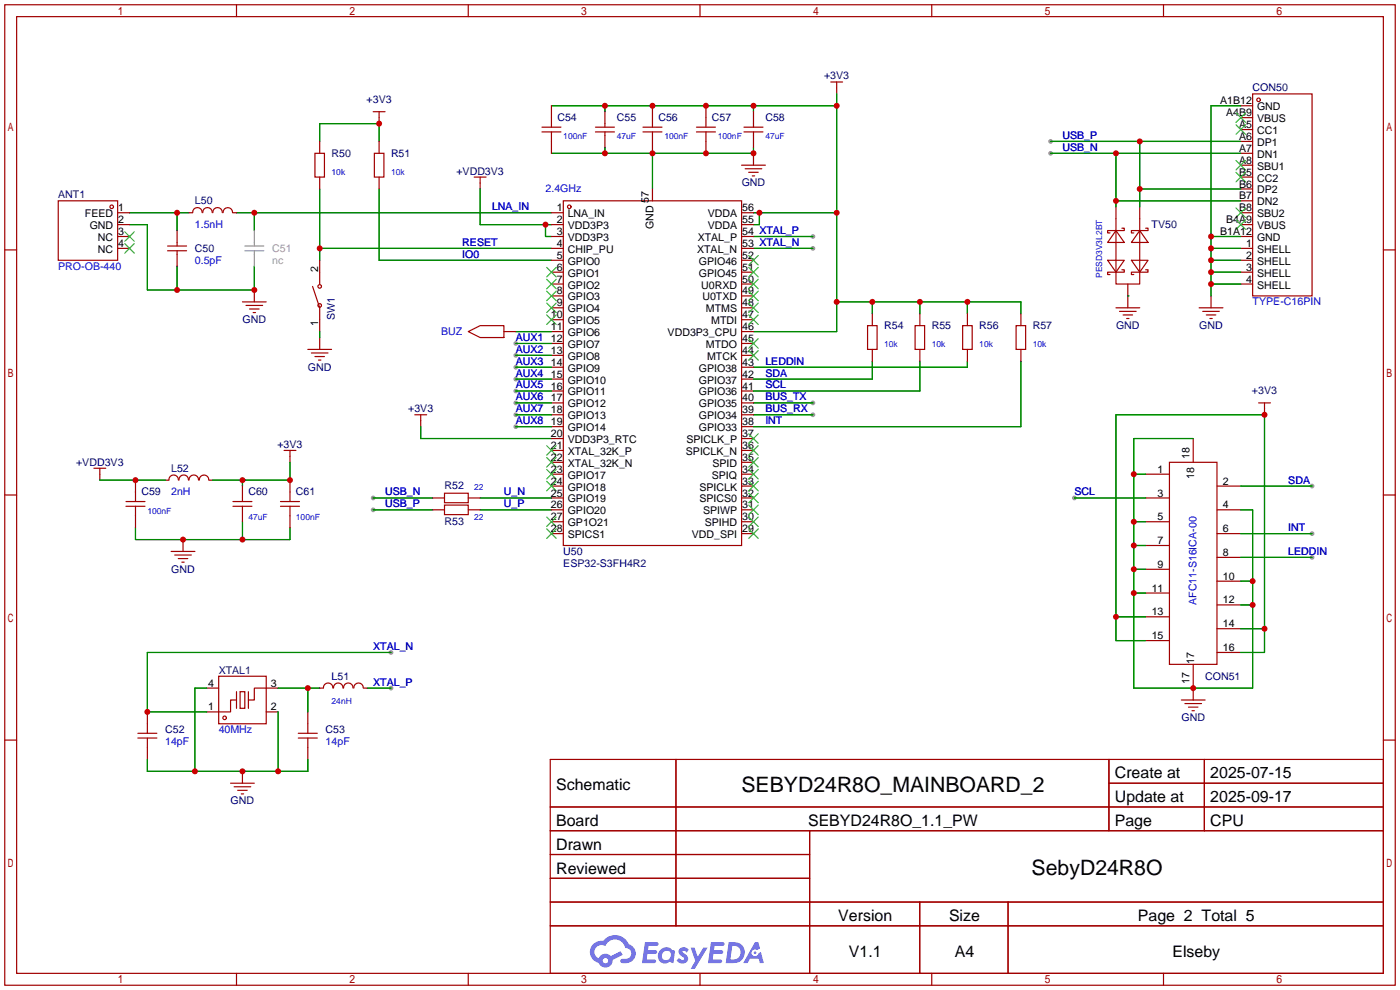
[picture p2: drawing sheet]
<svg xmlns="http://www.w3.org/2000/svg" width="299mm" height="212mm" viewBox="0 0 299 212" stroke-linecap="round" stroke-linejoin="round" font-family="sans-serif">
<g fill="#999">
<circle cx="173.7" cy="50.5" r=".51"/>
<circle cx="173.7" cy="53.1" r=".51"/>
<circle cx="79.8" cy="106.4" r=".51"/>
<circle cx="79.8" cy="109" r=".51"/>
<circle cx="173.7" cy="86.1" r=".51"/>
<circle cx="173.7" cy="88.6" r=".51"/>
<circle cx="224.5" cy="32.8" r=".51"/>
<circle cx="224.5" cy="30.2" r=".51"/>
<circle cx="280.4" cy="103.9" r=".51"/>
<circle cx="229.6" cy="106.4" r=".51"/>
<circle cx="110.2" cy="73.4" r=".51"/>
<circle cx="110.2" cy="75.9" r=".51"/>
<circle cx="110.2" cy="78.5" r=".51"/>
<circle cx="110.2" cy="81" r=".51"/>
<circle cx="110.2" cy="83.6" r=".51"/>
<circle cx="110.2" cy="86.1" r=".51"/>
<circle cx="110.2" cy="88.6" r=".51"/>
<circle cx="110.2" cy="91.2" r=".51"/>
<circle cx="280.4" cy="119.1" r=".51"/>
<circle cx="280.4" cy="114" r=".51"/>
<circle cx="83.6" cy="147.1" r=".51"/>
<circle cx="83.6" cy="139.4" r=".51"/>
</g>
<g fill="none" stroke="#a10000" stroke-width=".25">
<path d="M1 1h297.2v209.6h-297.2zM3.6 3.6h292.1v204.4h-292.1zM50.5 1v2.6M100.1 1v2.6M149.6 1v2.6M199.1 1v2.6M248.7 1v2.6M1 53.4h2.6M295.7 53.4h2.5M1 105.8h2.6M295.7 105.8h2.5M1 158.2h2.6"/>
<path d="M295.7 158.2h2.5M117.6 162.3h178.1v45.7h-178.1zM117.6 172.5h178.1M117.6 177.5h178.1M144.5 162.3v35.6M173 177.5v30.5M237 162.3v15.2M237 167.4h58.7M257.4 162.3v15.2M117.6 182.6h55.4M117.6 192.8h178.1M117.6 187.7h55.4"/>
<path d="M117.6 197.9h178.1M196.6 192.8v15.2M215.4 192.8v15.2M50.5 208v2.6M100.1 208v2.6M149.6 208v2.6M199.1 208v2.6M248.7 208v2.6"/>
</g>
<g fill="#5487ff">
<path d="M145.3 202.7a1.3 1.3 0 0 1 1.9 .3l-.4 .6a.54 .54 0 0 0-.9-.2l.1 .2a1.34 1.34 0 0 1 .9 1.8 1.47 1.47 0 0 1-2.3-.1l.5-.6 .8 .5a.31 .31 0 0 0 .4-.3 .31 .31 0 0 0-.3-.4 1.12 1.12 0 0 1-.7-1.8z"/>
<path d="M147.6 202.5h.9l.6 2 1.2-2h.9l-2.7 4.6h-.9l1-1.7z"/>
<path d="M137.8 201.4h1.7a1.31 1.31 0 0 1 1.2 .2 .4 .4 0 0 1-.3 .5l-1.8 .1-.1 .9h1.6a.4 .4 0 0 1 .4 .4 .4 .4 0 0 1-.5 .4h-1.6l-.2 1.2h1.4a.46 .46 0 0 1 .5 0 .46 .46 0 0 1 .1 .5l-.4 .2h-2.6z"/>
<path d="M151.9 201.4h1.7a1.32 1.32 0 0 1 1.2 .2 .39 .39 0 0 1-.3 .5l-1.8 .1-.1 .9h1.6a.4 .4 0 0 1 .4 .4 .4 .4 0 0 1-.4 .4h-1.7l-.2 1.2h1.4a.46 .46 0 0 1 .5 0 .46 .46 0 0 1 .1 .5l-.4 .2h-2.6z"/>
<path d="M161.3 201.4h.8l.3 1.3-.6 .4a.75 .75 0 0 0-1.1 .3 .75 .75 0 0 0 .5 1 .75 .75 0 0 0 .9-.7l.5-.2 .6 2.3h-.8l-.3-.9h-1.8l-.5 .9h-1z"/>
<path d="M155.7 201.4l-.6 4.4h1.5a2.27 2.27 0 0 0 2.6-2.2 2.27 2.27 0 0 0-2.7-2.2zM156.5 202.1a1.5 1.5 0 0 1 1.8 1.6 1.5 1.5 0 0 1-1.9 1.4h-.3z"/>
<path d="M141.2 203a1.6 1.6 0 0 0-.3 2.3 1.6 1.6 0 0 0 2.3 .2l.7 .3 .3-2.4-.1-.3-.5-.1a1.58 1.58 0 0 0-2.4 0zM141.8 203.5a.98 .98 0 0 1 1.6 .4 .98 .98 0 0 1-1.1 1.3 .94 .94 0 0 1-.9-.7 .94 .94 0 0 1 .4-1z"/>
<path d="M126.8 201.8a2.37 2.37 0 0 0 1.1 4 1.54 1.54 0 0 0 1.8 1 1.54 1.54 0 0 0 1.2-1.6l2.2-1.1-.5-.8-2 1a1.57 1.57 0 0 0-2.7 .5 1.5 1.5 0 0 1-.7-2.1 1.5 1.5 0 0 1 2.2-.5 2.23 2.23 0 0 1 2.3-1.4 2.23 2.23 0 0 1 2 1.8 1.16 1.16 0 0 1 1.2 1.1 1.16 1.16 0 0 1-1.1 1.2h-.7a.47 .47 0 0 0-.5 .4 .47 .47 0 0 0 .4 .5 2.17 2.17 0 0 0 2.5-.9 2.17 2.17 0 0 0-.3-2.7l-.8-.4a3.2 3.2 0 0 0-5.5-.7l-1.1 .1zM128.8 205.3a.6 .6 0 0 1 1.2 0 .6 .6 0 0 1-1.2 0z"/>
<circle cx="161.4" cy="203.6" r=".28"/>
</g>
<g fill="none" stroke="#008700" stroke-width=".25">
<path d="M68.3 30.2v-3.8h12.7v3.8M117.9 22.6h60.9M129.3 22.6v1.3M129.3 31.5v1.3M139.4 32.8v7.6M161 22.6v1.3M161 31.5v1.3h-43.1M178.8 20.1v50.8h-17.8M224.5 32.8h40.7M224.5 30.2h40.7M238.5 32.8v11.4M243.6 30.2v14"/>
<path d="M265.2 22.6h-6.4v40.6M27.7 45.5h12.7M27.7 48h3.8v14h22.9v-5.1M37.8 45.5v3.8M37.8 56.9v5.1M50.5 45.5h67.4M54.4 45.5v3.8M68.3 53.1h49.6M68.3 40.4v15.2M81 40.4v15.2h36.9M102.6 40.4v7.6h15.3M116.6 48v2.5h1.3"/>
<path d="M161 45.5h17.8M161 50.5h12.7M161 53.1h12.7M162.3 45.5v2.5h-1.3M238.5 42.9h26.7M243.6 40.4h21.6M258.8 50.5h6.4M258.8 53.1h6.4M258.8 55.6h6.4M258.8 58.2h6.4M68.3 70.9v1.2M110.2 70.9h7.7"/>
<path d="M110.2 78.5h7.7M110.2 73.4h7.7M110.2 75.9h7.7M178.8 64.5h39.4v2.6M186.4 64.5v2.6M186.4 77.2v3.8h-25.4M196.6 64.5v2.6M196.6 77.2v6.4h-35.6M206.8 64.5v2.6M206.8 77.2v1.3h-45.8M218.2 77.2v14h-57.2M241 63.2h.1"/>
<path d="M258.8 60.7h6.4M62 98.8v3.8h-16.5M89.9 91.2v2.5h28M110.2 86.1h7.7M110.2 88.6h7.7M110.2 81h7.7M110.2 83.6h7.7M110.2 91.2h7.7M161 86.1h12.7M161 88.6h12.7M255 93.7h-12.7v53.4h25.4v-38.1h-2.5M21.3 102.6h14"/>
<path d="M29 112.8v2.5h33v-2.5M51.8 102.6v1.3M51.8 111.5v3.8M79.8 109h12.7M79.8 106.4h12.7M102.6 109h15.3M102.6 106.4h15.3M229.6 106.4h15.3M242.3 116.6h2.6M242.3 111.5h2.6M242.3 101.3h2.6M265.2 103.9h15.2"/>
<path d="M265.2 119.1h15.2M265.2 114h15.2M83.6 139.4h-52.1v12.7h12.7M238.5 131.8h6.4M242.3 126.7h2.6M242.3 121.7h2.6M244.9 136.9h-6.4v-48.3h31.8v50.8h-5.1M265.2 129.3h2.5M265.2 124.2h2.5M265.2 134.4h5.1M44.2 147.1h-2.5v17.7M59.4 147.1h8.9"/>
<path d="M59.4 152.1v12.7M65.8 147.1v5M78.5 147.1h5.1M31.5 162.3v2.5h34.3v-2.5"/>
</g>
<g fill="none" stroke="#a10000" stroke-width=".25">
<path d="M177.5 17.5h2.6M178.8 17.5v2.6M67.3 32.8h2v5h-2zM68.3 30.2v2.6M68.3 37.8v2.6M79.8 23.9h2.5M80 32.8h2v5h-2zM81 23.9v2.5M81 30.2v2.6M81 37.8v2.6M101.3 37.8h2.6M102.6 37.8v2.6"/>
<path d="M115.8 28.2h4.1M115.8 27.2h4.1M117.9 22.6v4.6M117.9 28.2v4.6M127.3 28.2h4M127.3 27.2h4M129.3 23.9v3.3M129.3 28.2v3.3M137.4 28.2h4.1M137.4 27.2h4.1M139.4 22.6v4.6M139.4 28.2v4.6"/>
<path d="M148.8 28.2h4.1M148.8 27.2h4.1M150.9 22.6v4.6M150.9 28.2v4.6M158.5 35.3h5.1M159 28.2h4.1M159 27.2h4.1M159.3 36.1h3.5M160 36.8h2.1M160.8 37.6h.5M161 23.9v3.3M161 28.2v3.3"/>
<path d="M161 32.8v2.5M265.2 37.8h2.5M265.2 35.3h2.5M265.2 22.6h2.5M265.2 25.1h2.5M265.2 27.7h2.5M265.2 30.2h2.5M265.2 32.8h2.5M267.7 20.1h12.7v43.1h-12.7zM12.4 42.9h12.7v12.7h-12.7zM25.1 45.5h2.6M25.1 48h2.6"/>
<path d="M25.1 50.5h2.6M25.1 53.1h2.6M35.8 53.6h4.1M35.8 52.6h4.1M37.8 49.3v3.3M37.8 53.6v3.3M40.4 45.5h.7M41.2 45.5a1.01 1.01 0 0 1 1-1.1 1.01 1.01 0 0 1 1 1.1M43.3 45.5a1.01 1.01 0 0 1 1-1.1 1.01 1.01 0 0 1 1.1 1.1M45.5 45.5a1.01 1.01 0 0 1 1-1.1 1.01 1.01 0 0 1 1 1.1M47.7 45.5a1.01 1.01 0 0 1 1-1.1 1.01 1.01 0 0 1 1 1.1M49.8 45.5h.7"/>
<path d="M68.3 55.6v5.1M117.9 45.5h2.5M117.9 48h2.5M117.9 50.5h2.5M117.9 53.1h2.5M117.9 55.6h2.5M117.9 58.2h2.5M120.4 42.9h38.1v73.7h-38.1zM139.4 40.4v2.5M158.5 45.5h2.5M158.5 48h2.5M158.5 50.5h2.5"/>
<path d="M158.5 53.1h2.5M158.5 55.6h2.5M158.5 58.2h2.5M236.7 55.6h3.6l-1.8 2.6zM238.5 49.3l1.8 2.5h-3.6zM238.5 44.2v16.5h5.1v-16.5M239.8 57.7h.5v.5h-3.6v.5h.5M239.8 48.8h.5v.5h-3.6v.5h.5M241.8 55.6h3.6l-1.8 2.6zM243.6 49.3l1.8 2.5h-3.6zM244.9 48.8h.5v.5h-3.6v.5h.5M244.9 57.7h.5v.5h-3.6v.5h.5"/>
<path d="M265.2 45.5h2.5M265.2 48h2.5M265.2 50.5h2.5M265.2 53.1h2.5M265.2 55.6h2.5M265.2 58.2h2.5M265.2 40.4h2.5M265.2 42.9h2.5M51.8 64.5h5.1M52.6 65.3h3.5M53.3 66h2.1M54.1 66.8h.5"/>
<path d="M54.4 62v2.5M65.8 74.7h5.1M66.5 75.4h3.6M66.8 61.2l1.5 4.6v5.1M67.3 76.2h2M68.1 77h.5M68.3 72.1v2.6M100.1 70.9l2.5-1.3h5.1v2.5h-5.1zM107.7 70.9h2.5M117.9 65.8h2.5M117.9 60.7h2.5M117.9 63.2h2.5"/>
<path d="M117.9 68.3h2.5M117.9 70.9h2.5M117.9 73.4h2.5M117.9 75.9h2.5M117.9 78.5h2.5M158.5 65.8h2.5M158.5 60.7h2.5M158.5 63.2h2.5M158.5 68.3h2.5M158.5 70.9h2.5M158.5 73.4h2.5M158.5 75.9h2.5"/>
<path d="M158.5 78.5h2.5M185.4 69.6h2.1v5.1h-2.1zM186.4 67.1v2.5M186.4 74.7v2.5M195.6 69.6h2v5.1h-2zM196.6 67.1v2.5M196.6 74.7v2.5M205.7 69.6h2.1v5.1h-2.1zM206.8 67.1v2.5M206.8 74.7v2.5M217.2 69.6h2v5.1h-2zM218.2 67.1v2.5"/>
<path d="M218.2 74.7v2.5M238.5 65.8h5.1M239.3 66.5h3.5M240 67.3h2.1M240.8 68.1h.5M241 60.7v5.1M256.3 65.8h5.1M257 66.5h3.6M257.8 67.3h2M258.6 68.1h.5M258.8 63.2v2.6M265.2 60.7h2.5"/>
<path d="M60.7 96.3h2.5M62 96.3v2.5M88.6 88.6h2.6M89.9 88.6v2.6M117.9 88.6h2.5M117.9 81h2.5M117.9 83.6h2.5M117.9 86.1h2.5M117.9 91.2h2.5M117.9 93.7h2.5M117.9 96.3h2.5M117.9 98.8h2.5"/>
<path d="M158.5 88.6h2.5M158.5 81h2.5M158.5 83.6h2.5M158.5 86.1h2.5M158.5 91.2h2.5M158.5 93.7h2.5M158.5 96.3h2.5M158.5 98.8h2.5M249.9 98.8h10.2v43.2h-10.2zM255 93.7v5.1M269 86.1h2.5M270.3 86.1v2.5"/>
<path d="M20.1 100.1h2.5M21.3 100.1v2.5M26.9 108.2h4.1M26.9 107.2h4.1M29 102.6v4.6M29 108.2v4.6M35.3 102.6h.8M36.1 102.6a1.01 1.01 0 0 1 1-1.1 1.01 1.01 0 0 1 1 1.1M36.6 117.9h5.1M37.3 118.6h3.6M38.1 119.4h2M38.3 102.6a1.01 1.01 0 0 1 1-1.1 1.01 1.01 0 0 1 1 1.1"/>
<path d="M39.1 115.3v2.6M40.4 102.6a1.01 1.01 0 0 1 1-1.1 1.01 1.01 0 0 1 1 1.1M42.6 102.6a1.01 1.01 0 0 1 1-1.1 1.01 1.01 0 0 1 1 1.1M44.7 102.6h.8M49.8 108.2h4M49.8 107.2h4M51.8 103.9v3.3M51.8 108.2v3.3M59.9 108.2h4.1M59.9 107.2h4.1M62 102.6v4.6M62 108.2v4.6"/>
<path d="M92.5 106.4h2.5M92.5 109h2.5M95 105.4h5.1v2h-5.1zM95 107.9h5.1v2.1h-5.1zM100.1 106.4h2.5M100.1 109h2.5M117.9 101.3h2.5M117.9 103.9h2.5M117.9 106.4h2.5M117.9 109h2.5M117.9 111.5h2.5M117.9 114h2.5"/>
<path d="M158.5 101.3h2.5M158.5 103.9h2.5M158.5 106.4h2.5M158.5 109h2.5M158.5 111.5h2.5M158.5 114h2.5M244.9 101.3h5M244.9 106.4h5M244.9 111.5h5M244.9 116.6h5M260.1 103.9h5.1M260.1 109h5.1"/>
<path d="M260.1 114h5.1M260.1 119.1h5.1M38.9 120.1h.5M244.9 121.7h5M244.9 126.7h5M244.9 131.8h5M244.9 136.9h5M260.1 124.2h5.1M260.1 129.3h5.1M260.1 134.4h5.1M260.1 139.4h5.1M29.5 156.7h4"/>
<path d="M29.5 157.7h4M31.5 152.1v4.6M31.5 157.7v4.6M44.2 147.1h2.5M46.7 144.5h10.2v10.2h-10.2zM50.5 149.6h-1.2v2.5h-5.1M50.5 147.8v3.6M51.3 147.8h1v3.6h-1zM53.1 147.8v3.6M56.9 152.1h2.5M59.4 147.1h-5v2.5h-1.3M63.8 156.7h4"/>
<path d="M63.8 157.7h4M65.8 152.1v4.6M65.8 157.7v4.6M68.3 147.1h.8M69.1 147.1a1.01 1.01 0 0 1 1-1.1 1.01 1.01 0 0 1 1 1.1M71.3 147.1a1.01 1.01 0 0 1 1-1.1 1.01 1.01 0 0 1 1 1.1M73.4 147.1a1.01 1.01 0 0 1 1-1.1 1.01 1.01 0 0 1 1 1.1M75.6 147.1a1.01 1.01 0 0 1 1-1.1 1.01 1.01 0 0 1 1 1.1M77.7 147.1h.8M252.5 149.6h5.1M253.2 150.4h3.6M254 151.1h2"/>
<path d="M254.8 151.9h.5M255 142v7.6M49.3 167.4h5.1M50 168.1h3.6M50.8 168.9h2M51.6 169.7h.5M51.8 164.8v2.6"/>
<circle cx="269" cy="21.3" r=".38"/>
<circle cx="23.9" cy="44.2" r=".38"/>
<circle cx="121.7" cy="44.2" r=".38"/>
<circle cx="68.3" cy="61.2" r=".38"/>
<circle cx="68.3" cy="65.3" r=".38"/>
<circle cx="48" cy="153.4" r=".38"/>
</g>
<g fill="none" stroke="#3c3" stroke-width=".25">
<path d="M264.2 24.1l2 2.1M264.2 26.7l2 2M264.2 34.3l2 2M264.2 36.8l2 2.1M266.2 24.1l-2 2.1M266.2 26.7l-2 2M266.2 34.3l-2 2M266.2 36.8l-2 2.1M26.7 49.5l2 2.1M26.7 52.1l2 2M28.7 49.5l-2 2.1M28.7 52.1l-2 2"/>
<path d="M116.8 57.2l2.1 2M116.8 59.7l2.1 2M118.9 57.2l-2.1 2M118.9 59.7l-2.1 2M160 59.7l2.1 2M160 57.2l2.1 2M160 54.6l2.1 2M162.1 57.2l-2.1 2M162.1 59.7l-2.1 2M162.1 54.6l-2.1 2M264.2 44.4l2 2.1M264.2 47l2 2"/>
<path d="M266.2 44.4l-2 2.1M266.2 47l-2 2M116.8 62.2l2.1 2.1M116.8 64.8l2.1 2M116.8 67.3l2.1 2M118.9 62.2l-2.1 2.1M118.9 64.8l-2.1 2M118.9 67.3l-2.1 2M160 74.9l2.1 2.1M160 72.4l2.1 2M160 67.3l2.1 2M160 64.8l2.1 2"/>
<path d="M160 62.2l2.1 2.1M162.1 74.9l-2.1 2.1M162.1 72.4l-2.1 2M162.1 67.3l-2.1 2M162.1 64.8l-2.1 2M162.1 62.2l-2.1 2.1M116.8 95.2l2.1 2.1M116.8 97.8l2.1 2M118.9 95.2l-2.1 2.1M118.9 97.8l-2.1 2M160 97.8l2.1 2M160 95.2l2.1 2.1"/>
<path d="M160 92.7l2.1 2M162.1 97.8l-2.1 2M162.1 95.2l-2.1 2.1M162.1 92.7l-2.1 2M116.8 100.3l2.1 2.1M116.8 102.9l2.1 2M116.8 110.5l2.1 2M116.8 113l2.1 2.1M118.9 100.3l-2.1 2.1M118.9 102.9l-2.1 2M118.9 110.5l-2.1 2M118.9 113l-2.1 2.1"/>
<path d="M160 113l2.1 2.1M160 110.5l2.1 2M160 107.9l2.1 2.1M160 105.4l2.1 2M160 102.9l2.1 2M160 100.3l2.1 2.1M162.1 113l-2.1 2.1M162.1 110.5l-2.1 2M162.1 107.9l-2.1 2.1M162.1 105.4l-2.1 2M162.1 102.9l-2.1 2M162.1 100.3l-2.1 2.1"/>
</g>
<path d="M52.3 53.6h4.1M52.3 52.6h4.1M54.4 49.3v3.3M54.4 53.6v3.3" fill="none" stroke="#999" stroke-width=".25"/>
<g fill="#c00">
<circle cx="54.4" cy="45.5" r=".63"/>
<circle cx="37.8" cy="45.5" r=".63"/>
<circle cx="37.8" cy="62" r=".63"/>
<circle cx="54.4" cy="62" r=".63"/>
<circle cx="116.6" cy="48" r=".63"/>
<circle cx="68.3" cy="53.1" r=".63"/>
<circle cx="162.3" cy="45.5" r=".63"/>
<circle cx="178.8" cy="45.5" r=".63"/>
<circle cx="178.8" cy="22.6" r=".63"/>
<circle cx="161" cy="22.6" r=".63"/>
<circle cx="150.9" cy="22.6" r=".63"/>
<circle cx="139.4" cy="22.6" r=".63"/>
<circle cx="129.3" cy="22.6" r=".63"/>
<circle cx="178.8" cy="64.5" r=".63"/>
<circle cx="186.4" cy="64.5" r=".63"/>
<circle cx="196.6" cy="64.5" r=".63"/>
<circle cx="206.8" cy="64.5" r=".63"/>
<circle cx="139.4" cy="32.8" r=".63"/>
<circle cx="150.9" cy="32.8" r=".63"/>
<circle cx="161" cy="32.8" r=".63"/>
<circle cx="129.3" cy="32.8" r=".63"/>
<circle cx="81" cy="26.4" r=".63"/>
<circle cx="238.5" cy="32.8" r=".63"/>
<circle cx="238.5" cy="42.9" r=".63"/>
<circle cx="243.6" cy="30.2" r=".63"/>
<circle cx="243.6" cy="40.4" r=".63"/>
<circle cx="258.8" cy="50.5" r=".63"/>
<circle cx="258.8" cy="53.1" r=".63"/>
<circle cx="258.8" cy="55.6" r=".63"/>
<circle cx="258.8" cy="58.2" r=".63"/>
<circle cx="258.8" cy="60.7" r=".63"/>
<circle cx="255" cy="147.1" r=".63"/>
<circle cx="242.3" cy="126.7" r=".63"/>
<circle cx="242.3" cy="121.7" r=".63"/>
<circle cx="242.3" cy="116.6" r=".63"/>
<circle cx="242.3" cy="111.5" r=".63"/>
<circle cx="242.3" cy="101.3" r=".63"/>
<circle cx="267.7" cy="129.3" r=".63"/>
<circle cx="267.7" cy="124.2" r=".63"/>
<circle cx="270.3" cy="134.4" r=".63"/>
<circle cx="270.3" cy="88.6" r=".63"/>
<circle cx="238.5" cy="131.8" r=".63"/>
<circle cx="29" cy="102.6" r=".63"/>
<circle cx="51.8" cy="115.3" r=".63"/>
<circle cx="39.1" cy="115.3" r=".63"/>
<circle cx="62" cy="102.6" r=".63"/>
<circle cx="51.8" cy="102.6" r=".63"/>
<circle cx="65.8" cy="147.1" r=".63"/>
<circle cx="41.7" cy="164.8" r=".63"/>
<circle cx="51.8" cy="164.8" r=".63"/>
<circle cx="59.4" cy="164.8" r=".63"/>
<circle cx="31.5" cy="152.1" r=".63"/>
</g>
<g font-size="4.5">
<text x="158.5" y="169.2">SEBYD24R8O_MAINBOARD_2</text>
<text x="220.5" y="187">SebyD24R8O</text>
</g>
<g font-size="3.4">
<text x="238.3" y="166.4">Create at</text>
<text x="258.7" y="166.4">2025-07-15</text>
<text x="118.9" y="168.9">Schematic</text>
<text x="238.3" y="171.4">Update at</text>
<text x="258.7" y="171.4">2025-09-17</text>
<text x="118.9" y="176.5">Board</text>
<text x="172.7" y="176.5">SEBYD24R8O_1.1_PW</text>
<text x="238.3" y="176.5">Page</text>
<text x="258.7" y="176.5">CPU</text>
<text x="118.9" y="181.6">Drawn</text>
<text x="118.9" y="186.7">Reviewed</text>
<text x="179.2" y="196.8">Version</text>
<text x="202.8" y="196.8">Size</text>
<text x="243.2" y="196.8">Page 2 Total 5</text>
<text x="181.4" y="204.5">V1.1</text>
<text x="204.1" y="204.5">A4</text>
<text x="250.6" y="204.5">Elseby</text>
</g>
<g font-size="2.3" fill="#000080">
<text x="176.1" y="17">+3V3</text>
<text x="78.3" y="22.1">+3V3</text>
<text x="267.7" y="19.5">CON50</text>
<text x="119.1" y="25.9">C54</text>
<text x="131.8" y="25.9">C55</text>
<text x="140.7" y="25.9">C56</text>
<text x="152.1" y="25.9">C57</text>
<text x="163.6" y="25.9">C58</text>
<text x="70.9" y="33.5">R50</text>
<text x="83.6" y="33.5">R51</text>
<text x="97.5" y="37.3">+VDD3V3</text>
<text x="158.5" y="39.8">GND</text>
<text x="12.4" y="42.4">ANT1</text>
<text x="41.7" y="43.7">L50</text>
<text x="41.7" y="53.8">C50</text>
<text x="246.1" y="48.7">TV50</text>
<text x="51.8" y="69.1">GND</text>
<text x="71.6" y="68.3" transform="rotate(-90 71.6 68.3)">SW1</text>
<text x="189" y="70.3">R54</text>
<text x="199.1" y="70.3">R55</text>
<text x="209.3" y="70.3">R56</text>
<text x="220.7" y="70.3">R57</text>
<text x="238.5" y="70.3">GND</text>
<text x="256.3" y="70.3">GND</text>
<text x="65.8" y="79.2">GND</text>
<text x="87.2" y="88.1">+3V3</text>
<text x="267.6" y="84.3">+3V3</text>
<text x="59.3" y="95.7">+3V3</text>
<text x="16.3" y="99.5">+VDD3V3</text>
<text x="36.6" y="100.8">L52</text>
<text x="30.2" y="105.9">C59</text>
<text x="53.1" y="105.9">C60</text>
<text x="63.2" y="105.9">C61</text>
<text x="95" y="104.6">R52</text>
<text x="95" y="112.2">R53</text>
<text x="120.4" y="118.6">U50</text>
<text x="36.6" y="122.4">GND</text>
<text x="120.4" y="121.1">ESP32-S3FH4R2</text>
<text x="46.7" y="144">XTAL1</text>
<text x="70.9" y="145.3">L51</text>
<text x="257.6" y="145.3">CON51</text>
<text x="252.5" y="154.1">GND</text>
<text x="35.3" y="156.7">C52</text>
<text x="69.6" y="156.7">C53</text>
<text x="49.3" y="171.9">GND</text>
</g>
<g font-size="2.3">
<text x="260.8" y="22.3">A1B12</text>
<text x="268.7" y="23.6">GND</text>
<text x="262" y="24.8">A4B9</text>
<text x="264.8" y="27.4">A5</text>
<text x="264.8" y="29.9">A6</text>
<text x="268.7" y="26.1">VBUS</text>
<text x="268.7" y="28.6">CC1</text>
<text x="264.8" y="32.5">A7</text>
<text x="264.8" y="35">A8</text>
<text x="268.7" y="31.2">DP1</text>
<text x="268.7" y="33.7">DN1</text>
<text x="264.8" y="37.5">B5</text>
<text x="264.8" y="40.1">B6</text>
<text x="268.7" y="36.3">SBU1</text>
<text x="268.7" y="38.8">CC2</text>
<text x="268.7" y="41.3">DP2</text>
<text x="18.2" y="46.4">FEED</text>
<text x="25.3" y="45.2">1</text>
<text x="25.3" y="47.7">2</text>
<text x="119" y="45.2">1</text>
<text x="119" y="47.7">2</text>
<text x="121.3" y="46.4">LNA_IN</text>
<text x="138.6" y="43.4" transform="rotate(-90 138.6 43.4)">57</text>
<text x="151.3" y="46.4">VDDA</text>
<text x="158.6" y="47.7">55</text>
<text x="158.6" y="45.2">56</text>
<text x="262" y="47.7">B4A9</text>
<text x="264.8" y="42.6">B7</text>
<text x="264.8" y="45.2">B8</text>
<text x="268.7" y="43.9">DN2</text>
<text x="268.7" y="46.4">SBU2</text>
<text x="19.2" y="49">GND</text>
<text x="20.9" y="51.5">NC</text>
<text x="25.3" y="50.2">3</text>
<text x="25.3" y="52.8">4</text>
<text x="119" y="50.2">3</text>
<text x="119" y="52.8">4</text>
<text x="121.3" y="49">VDD3P3</text>
<text x="121.3" y="51.5">VDD3P3</text>
<text x="139.7" y="49" transform="rotate(-90 139.7 49)">GND</text>
<text x="149.1" y="51.5">XTAL_P</text>
<text x="151.3" y="49">VDDA</text>
<text x="158.6" y="52.8">53 XTAL_N</text>
<text x="158.6" y="50.2">54 XTAL_P</text>
<text x="260.8" y="50.2">B1A12</text>
<text x="266.3" y="52.8">1</text>
<text x="268.7" y="49">VBUS</text>
<text x="268.7" y="51.5">GND</text>
<text x="20.9" y="54">NC</text>
<text x="68" y="58.2" transform="rotate(-90 68 58.2)">2</text>
<text x="119" y="55.3">5</text>
<text x="119" y="57.9">6</text>
<text x="121.3" y="54">CHIP_PU</text>
<text x="121.3" y="56.6">GPIO0</text>
<text x="121.3" y="59.1">GPIO1</text>
<text x="149" y="54">XTAL_N</text>
<text x="149.4" y="59.1">GPIO45</text>
<text x="149.4" y="56.6">GPIO46</text>
<text x="158.6" y="57.9">51</text>
<text x="158.6" y="55.3">52</text>
<text x="266.3" y="55.3">2</text>
<text x="266.3" y="57.9">3</text>
<text x="268.7" y="54">SHELL</text>
<text x="268.7" y="56.6">SHELL</text>
<text x="268.7" y="59.1">SHELL</text>
<text x="119" y="60.4">7</text>
<text x="119" y="62.9">8</text>
<text x="119" y="65.5">9</text>
<text x="121.3" y="61.7">GPIO2</text>
<text x="121.3" y="64.2">GPIO3</text>
<text x="149.9" y="61.7">U0RXD</text>
<text x="150.1" y="64.2">U0TXD</text>
<text x="158.6" y="65.5">48</text>
<text x="158.6" y="62.9">49</text>
<text x="158.6" y="60.4">50</text>
<text x="266.3" y="60.4">4</text>
<text x="268.7" y="61.7">SHELL</text>
<text x="68" y="69.6" transform="rotate(-90 68 69.6)">1</text>
<text x="117.7" y="68">10</text>
<text x="117.7" y="70.6">11</text>
<text x="121.3" y="66.7">GPIO4</text>
<text x="121.3" y="69.3">GPIO5</text>
<text x="121.3" y="71.8">GPIO6</text>
<text x="142.7" y="71.8">VDD3P3_CPU</text>
<text x="150.9" y="66.7">MTMS</text>
<text x="152" y="69.3">MTDI</text>
<text x="158.6" y="70.6">46</text>
<text x="158.6" y="68">47</text>
<text x="117.7" y="73.1">12</text>
<text x="117.7" y="75.6">13</text>
<text x="121.3" y="74.4">GPIO7</text>
<text x="121.3" y="76.9">GPIO8</text>
<text x="150.9" y="74.4">MTDO</text>
<text x="151.1" y="76.9">MTCK</text>
<text x="158.6" y="75.6">44</text>
<text x="158.6" y="73.1">45</text>
<text x="117.7" y="78.2">14</text>
<text x="117.7" y="80.7">15</text>
<text x="117.7" y="83.3">16</text>
<text x="121.3" y="79.4">GPIO9</text>
<text x="121.3" y="82">GPIO10</text>
<text x="149.4" y="82">GPIO37</text>
<text x="149.4" y="79.4">GPIO38</text>
<text x="158.6" y="83.3">41</text>
<text x="158.6" y="80.7">42</text>
<text x="158.6" y="78.2">43</text>
<text x="117.7" y="85.8">17</text>
<text x="117.7" y="88.3">18</text>
<text x="121.3" y="84.5">GPIO11</text>
<text x="121.3" y="87.1">GPIO12</text>
<text x="121.3" y="89.6">GPIO13</text>
<text x="149.4" y="89.6">GPIO34</text>
<text x="149.4" y="87.1">GPIO35</text>
<text x="149.4" y="84.5">GPIO36</text>
<text x="158.6" y="88.3">39</text>
<text x="158.6" y="85.8">40</text>
<text x="117.7" y="90.9">19</text>
<text x="117.7" y="93.4">20</text>
<text x="117.7" y="96">21</text>
<text x="121.3" y="92.1">GPIO14</text>
<text x="121.3" y="94.7">VDD3P3_RTC</text>
<text x="146.7" y="94.7">SPICLK_P</text>
<text x="149.4" y="92.1">GPIO33</text>
<text x="158.6" y="96">36</text>
<text x="158.6" y="93.4">37</text>
<text x="158.6" y="90.9">38</text>
<text x="117.7" y="98.5">22</text>
<text x="117.7" y="101">23</text>
<text x="121.3" y="97.2">XTAL_32K_P</text>
<text x="121.3" y="99.8">XTAL_32K_N</text>
<text x="146.6" y="97.2">SPICLK_N</text>
<text x="152.3" y="99.8">SPID</text>
<text x="158.6" y="101">34</text>
<text x="158.6" y="98.5">35</text>
<text x="247.4" y="101">1</text>
<text x="254.2" y="98" transform="rotate(-90 254.2 98)">18</text>
<text x="117.7" y="103.6">24</text>
<text x="117.7" y="106.1">25</text>
<text x="121.3" y="102.3">GPIO17</text>
<text x="121.3" y="104.8">GPIO18</text>
<text x="121.3" y="107.4">GPIO19</text>
<text x="149.5" y="107.4">SPICS0</text>
<text x="149.5" y="104.8">SPICLK</text>
<text x="152.1" y="102.3">SPIQ</text>
<text x="158.6" y="106.1">32</text>
<text x="158.6" y="103.6">33</text>
<text x="247.4" y="106.1">3</text>
<text x="255.2" y="102.3" transform="rotate(-90 255.2 102.3)">18</text>
<text x="261.4" y="103.6">2</text>
<text x="117.7" y="108.7">26</text>
<text x="117.7" y="111.2">27</text>
<text x="117.7" y="113.7">28</text>
<text x="121.3" y="109.9">GPIO20</text>
<text x="121.3" y="112.5">GP1O21</text>
<text x="150.2" y="109.9">SPIWP</text>
<text x="150.6" y="112.5">SPIHD</text>
<text x="158.6" y="113.7">29</text>
<text x="158.6" y="111.2">30</text>
<text x="158.6" y="108.7">31</text>
<text x="247.4" y="111.2">5</text>
<text x="261.4" y="108.7">4</text>
<text x="261.4" y="113.7">6</text>
<text x="121.3" y="115">SPICS1</text>
<text x="147.9" y="115">VDD_SPI</text>
<text x="247.4" y="116.3">7</text>
<text x="261.4" y="118.8">8</text>
<text x="247.4" y="121.4">9</text>
<text x="261.4" y="123.9">10</text>
<text x="246.1" y="126.4">11</text>
<text x="246.1" y="131.5">13</text>
<text x="261.4" y="129">12</text>
<text x="246.1" y="136.6">15</text>
<text x="261.4" y="134.1">14</text>
<text x="255.2" y="142" transform="rotate(-90 255.2 142)">17</text>
<text x="261.4" y="139.1">16</text>
<text x="44.5" y="146.8">4</text>
<text x="57.9" y="146.8">3</text>
<text x="254.2" y="146.3" transform="rotate(-90 254.2 146.3)">17</text>
<text x="44.5" y="151.8">1</text>
<text x="57.9" y="151.8">2</text>
</g>
<g font-size="2.3" fill="#00f">
<text x="227.1" y="29.7">USB_P</text>
<text x="227.1" y="32.2">USB_N</text>
<text x="116.6" y="41.1">2.4GHz</text>
<text x="105.2" y="44.9">LNA_IN</text>
<text x="41.7" y="48.7">1.5nH</text>
<text x="98.8" y="52.5">RESET</text>
<text x="12.4" y="57.6">PRO-OB-440</text>
<text x="41.7" y="56.4">0.5pF</text>
<text x="98.8" y="55.1">IO0</text>
<text x="267.7" y="65.2">TYPE-C16PIN</text>
<text x="94.3" y="71.6">BUZ</text>
<text x="110.2" y="72.9">AUX1</text>
<text x="110.2" y="75.4">AUX2</text>
<text x="110.2" y="77.9">AUX3</text>
<text x="163.6" y="77.9">LEDDIN</text>
<text x="110.2" y="80.5">AUX4</text>
<text x="110.2" y="83">AUX5</text>
<text x="163.6" y="80.5">SDA</text>
<text x="163.6" y="83">SCL</text>
<text x="110.2" y="85.6">AUX6</text>
<text x="110.2" y="88.1">AUX7</text>
<text x="163.6" y="85.6">BUS_TX</text>
<text x="163.6" y="88.1">BUS_RX</text>
<text x="110.2" y="90.6">AUX8</text>
<text x="163.6" y="90.6">INT</text>
<text x="36.6" y="105.9">2nH</text>
<text x="82.3" y="105.9">USB_N</text>
<text x="107.7" y="105.9">U_N</text>
<text x="229.6" y="105.9">SCL</text>
<text x="275.3" y="103.3">SDA</text>
<text x="82.3" y="108.4">USB_P</text>
<text x="107.7" y="108.4">U_P</text>
<text x="275.3" y="113.5">INT</text>
<text x="275.3" y="118.6">LEDDIN</text>
<text x="255.7" y="129.3" transform="rotate(-90 255.7 129.3)">AFC11-S16ICA-00</text>
<text x="79.8" y="138.9">XTAL_N</text>
<text x="79.8" y="146.5">XTAL_P</text>
<text x="35.3" y="159.2">14pF</text>
<text x="46.7" y="156.7">40MHz</text>
<text x="69.6" y="159.2">14pF</text>
</g>
<g font-size="2.3" fill="#999">
<text x="58.2" y="53.8">C51</text>
<text x="58.2" y="56.4">nc</text>
</g>
<g font-size="1.8" fill="#00f">
<text x="120.4" y="29.8">100nF</text>
<text x="131.8" y="29.8">47uF</text>
<text x="142" y="29.8">100nF</text>
<text x="153.4" y="29.8">100nF</text>
<text x="163.6" y="29.8">47uF</text>
<text x="70.9" y="37.4">10k</text>
<text x="83.6" y="37.4">10k</text>
<text x="235.5" y="59.4" transform="rotate(-90 235.5 59.4)">PESD3V3L2BT</text>
<text x="189" y="74.2">10k</text>
<text x="199.1" y="74.2">10k</text>
<text x="209.3" y="74.2">10k</text>
<text x="220.7" y="74.2">10k</text>
<text x="101.3" y="104.7">22</text>
<text x="31.5" y="109.8">100nF</text>
<text x="53.1" y="111.1">47uF</text>
<text x="63.2" y="111.1">100nF</text>
<text x="101.3" y="111.1">22</text>
<text x="70.9" y="150.4">24nH</text>
</g>
</svg>
